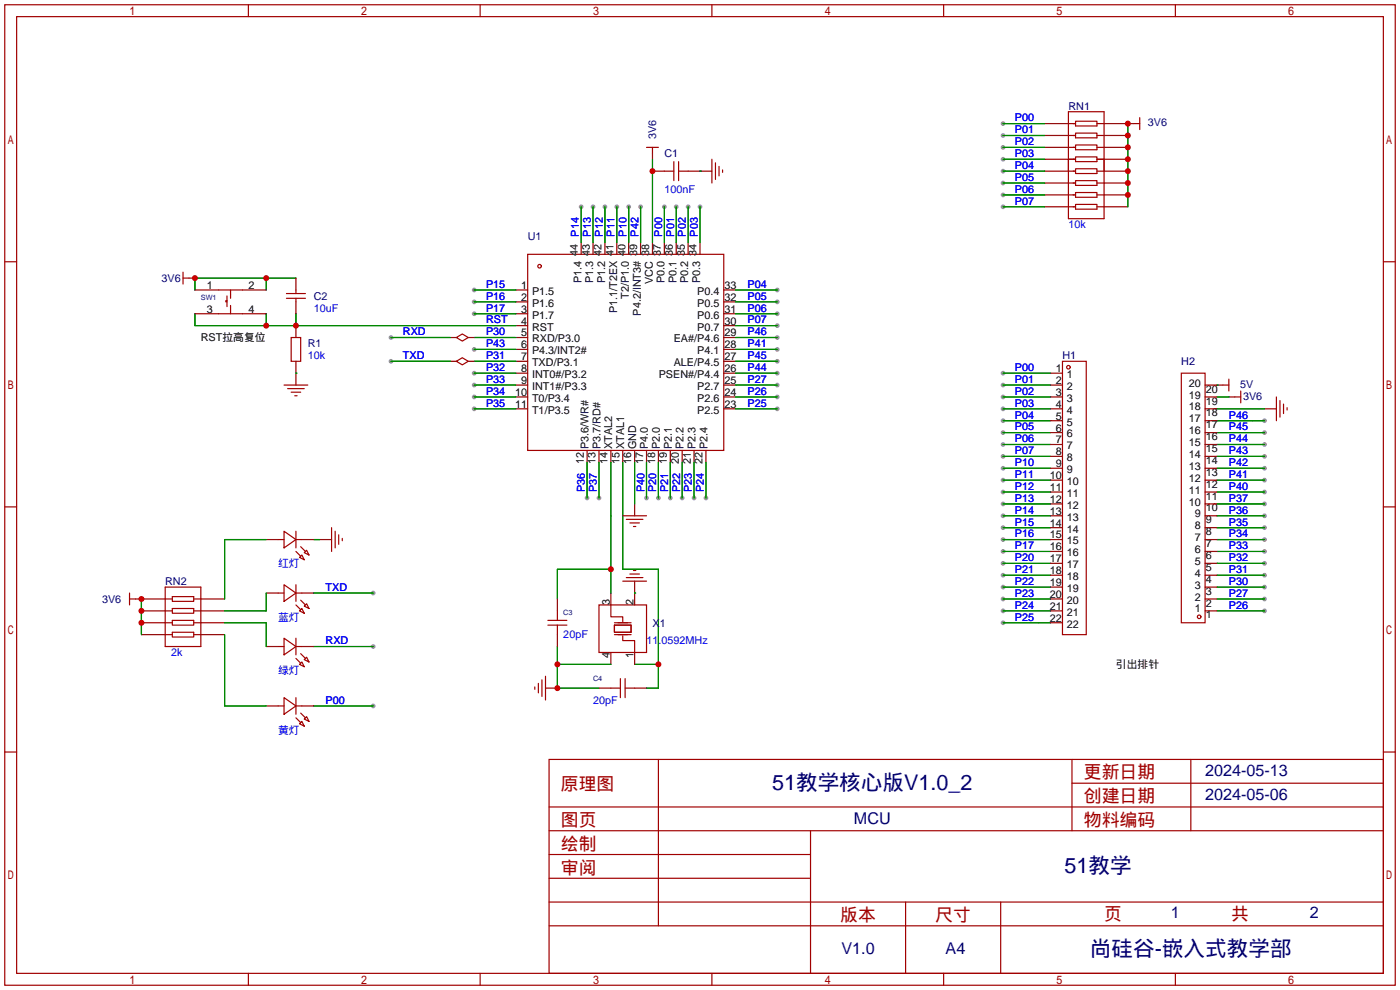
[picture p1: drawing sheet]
<svg xmlns="http://www.w3.org/2000/svg" width="299mm" height="212mm" viewBox="0 0 299 212" stroke-linecap="round" stroke-linejoin="round" font-family="sans-serif">
<g fill="#999">
<circle cx="214.4" cy="79.8" r=".51"/>
<circle cx="214.4" cy="82.3" r=".51"/>
<circle cx="214.4" cy="84.8" r=".51"/>
<circle cx="214.4" cy="87.4" r=".51"/>
<circle cx="214.4" cy="89.9" r=".51"/>
<circle cx="214.4" cy="92.5" r=".51"/>
<circle cx="214.4" cy="95" r=".51"/>
<circle cx="214.4" cy="97.5" r=".51"/>
<circle cx="214.4" cy="100.1" r=".51"/>
<circle cx="214.4" cy="102.6" r=".51"/>
<circle cx="214.4" cy="105.2" r=".51"/>
<circle cx="214.4" cy="107.7" r=".51"/>
<circle cx="214.4" cy="110.2" r=".51"/>
<circle cx="214.4" cy="112.8" r=".51"/>
<circle cx="214.4" cy="115.3" r=".51"/>
<circle cx="214.4" cy="117.9" r=".51"/>
<circle cx="214.4" cy="120.4" r=".51"/>
<circle cx="214.4" cy="122.9" r=".51"/>
<circle cx="214.4" cy="125.5" r=".51"/>
<circle cx="214.4" cy="128" r=".51"/>
<circle cx="214.4" cy="130.6" r=".51"/>
<circle cx="214.4" cy="133.1" r=".51"/>
<circle cx="270.3" cy="128" r=".51"/>
<circle cx="270.3" cy="130.6" r=".51"/>
<circle cx="214.4" cy="34" r=".51"/>
<circle cx="214.4" cy="31.5" r=".51"/>
<circle cx="214.4" cy="29" r=".51"/>
<circle cx="214.4" cy="26.4" r=".51"/>
<circle cx="214.4" cy="44.2" r=".51"/>
<circle cx="214.4" cy="41.7" r=".51"/>
<circle cx="214.4" cy="39.1" r=".51"/>
<circle cx="214.4" cy="36.6" r=".51"/>
<circle cx="101.3" cy="62" r=".51"/>
<circle cx="101.3" cy="64.5" r=".51"/>
<circle cx="101.3" cy="67.1" r=".51"/>
<circle cx="101.3" cy="74.7" r=".51"/>
<circle cx="101.3" cy="79.8" r=".51"/>
<circle cx="101.3" cy="82.3" r=".51"/>
<circle cx="101.3" cy="84.8" r=".51"/>
<circle cx="101.3" cy="87.4" r=".51"/>
<circle cx="125.5" cy="106.4" r=".51"/>
<circle cx="128" cy="106.4" r=".51"/>
<circle cx="138.2" cy="106.4" r=".51"/>
<circle cx="140.7" cy="106.4" r=".51"/>
<circle cx="143.3" cy="106.4" r=".51"/>
<circle cx="145.8" cy="106.4" r=".51"/>
<circle cx="148.3" cy="106.4" r=".51"/>
<circle cx="150.9" cy="106.4" r=".51"/>
<circle cx="166.1" cy="87.4" r=".51"/>
<circle cx="166.1" cy="84.8" r=".51"/>
<circle cx="166.1" cy="82.3" r=".51"/>
<circle cx="166.1" cy="79.8" r=".51"/>
<circle cx="166.1" cy="77.2" r=".51"/>
<circle cx="166.1" cy="74.7" r=".51"/>
<circle cx="166.1" cy="72.1" r=".51"/>
<circle cx="166.1" cy="69.6" r=".51"/>
<circle cx="166.1" cy="67.1" r=".51"/>
<circle cx="166.1" cy="64.5" r=".51"/>
<circle cx="166.1" cy="62" r=".51"/>
<circle cx="149.6" cy="44.2" r=".51"/>
<circle cx="147.1" cy="44.2" r=".51"/>
<circle cx="144.5" cy="44.2" r=".51"/>
<circle cx="142" cy="44.2" r=".51"/>
<circle cx="136.9" cy="44.2" r=".51"/>
<circle cx="134.4" cy="44.2" r=".51"/>
<circle cx="131.8" cy="44.2" r=".51"/>
<circle cx="129.3" cy="44.2" r=".51"/>
<circle cx="126.7" cy="44.2" r=".51"/>
<circle cx="124.2" cy="44.2" r=".51"/>
<circle cx="83.6" cy="72.1" r=".51"/>
<circle cx="83.6" cy="77.2" r=".51"/>
<circle cx="270.3" cy="125.5" r=".51"/>
<circle cx="270.3" cy="122.9" r=".51"/>
<circle cx="270.3" cy="120.4" r=".51"/>
<circle cx="270.3" cy="117.9" r=".51"/>
<circle cx="270.3" cy="115.3" r=".51"/>
<circle cx="270.3" cy="112.8" r=".51"/>
<circle cx="270.3" cy="110.2" r=".51"/>
<circle cx="270.3" cy="107.7" r=".51"/>
<circle cx="270.3" cy="105.2" r=".51"/>
<circle cx="270.3" cy="102.6" r=".51"/>
<circle cx="270.3" cy="100.1" r=".51"/>
<circle cx="270.3" cy="97.5" r=".51"/>
<circle cx="270.3" cy="95" r=".51"/>
<circle cx="270.3" cy="92.5" r=".51"/>
<circle cx="270.3" cy="89.9" r=".51"/>
<circle cx="79.8" cy="150.9" r=".51"/>
<circle cx="79.8" cy="138.2" r=".51"/>
<circle cx="79.8" cy="126.7" r=".51"/>
</g>
<g fill="none" stroke="#a10000" stroke-width=".25">
<path d="M1 1h297.2v209.6h-297.2zM3.6 3.6h292.1v204.4h-292.1zM53.1 1v2.6M102.6 1v2.6M152.1 1v2.6M201.7 1v2.6M251.2 1v2.6M138.2 31.5h2.5M139.4 31.5v1.3M142 36.6h2M144 34.5v4.1M145 36.6h2.1"/>
<path d="M145 34.5v4.1M152.1 34v5.1M152.9 34.8v3.6M153.7 35.6v2M154.4 36.3v.5M228.3 34h1.6M228.3 36.6h1.6M228.3 39.1h1.6M228.3 23.9h7.7v22.8h-7.7zM228.3 26.4h1.6M228.3 29h1.6M228.3 31.5h1.6"/>
<path d="M229.9 38.6h4.5v1h-4.5zM229.9 36.1h4.5v1h-4.5zM229.9 33.5h4.5v1h-4.5zM229.9 31h4.5v1h-4.5zM229.9 28.4h4.5v1.1h-4.5zM229.9 25.9h4.5v1h-4.5zM234.4 34h1.6M234.4 36.6h1.6M234.4 39.1h1.6M234.4 26.4h1.6M234.4 29h1.6M234.4 31.5h1.6"/>
<path d="M242.3 26.4h1.3M243.6 25.1v2.6M1 55.9h2.6M39.1 58.2v2.5M39.1 59.4h1.3M112.8 54.4h41.9v41.9h-41.9zM228.3 41.7h1.6M228.3 44.2h1.6M229.9 43.7h4.5v1h-4.5zM229.9 41.1h4.5v1.1h-4.5zM234.4 41.7h1.6M234.4 44.2h1.6"/>
<path d="M295.7 55.9h2.5M46.7 62h5.1M46.7 67.1h5.1M48.5 64.3h-.2v.2h.2M48.5 63.2v2.3M49.3 62v1.8M49.3 65.3v1.8M61.2 63.8h4.1M61.2 62.7h4.1M62.2 72.1h2.1v5.1h-2.1zM63.2 62v.7M63.2 63.8v.7"/>
<path d="M97.5 72.1l1.3-.7 1.3 .7-1.3 .8zM97.5 77.2l1.3-.7 1.3 .7-1.3 .8zM227.1 77.2h5.1v58.4h-5.1zM252.5 79.8h5.1v53.3h-5.1zM60.7 82.3h5.1M61.5 83.1h3.5M62.2 83.8h2.1M63 84.6h.5M261.4 82.3h1.2M262.6 81v2.6M263.9 84.8h1.3M265.2 83.6v2.5"/>
<path d="M272.8 84.8v5.1M273.6 85.6v3.6M274.3 86.4v2M275.1 87.1v.5M1 108.3h2.6M59.4 115.3h1.3M60.7 113.5l2.5 1.8-2.5 1.8zM63.2 117.9l1.1 1M63.2 115.3h1.3M63.2 113.5v3.6M64 119.1l.5-.5 .5 1zM64.3 116.8l1 1.1"/>
<path d="M65.5 117.6l.5 1-1-.5zM70.9 112.8v5.1M71.6 113.5v3.6M72.4 114.3v2M73.2 115.1v.5M133.1 110.2h5.1M133.9 111h3.5M134.6 111.8h2.1M135.4 112.5h.5M295.7 108.3h2.5M27.7 128h1.3M27.7 126.7v2.6"/>
<path d="M35.3 135.6h1.5M35.3 133.1h1.5M35.3 125.5h7.6v12.7h-7.6zM35.3 128h1.5M35.3 130.6h1.5M36.8 127.5h4.6v1h-4.6zM36.8 130h4.6v1.1h-4.6zM36.8 132.6h4.6v1h-4.6zM36.8 135.1h4.6v1h-4.6zM41.4 135.6h1.5M41.4 133.1h1.5M41.4 128h1.5"/>
<path d="M41.4 130.6h1.5M59.4 126.7h1.3M59.4 138.2h1.3M60.7 125l2.5 1.7-2.5 1.8zM60.7 136.4l2.5 1.8-2.5 1.8zM63.2 125v3.5M63.2 136.4v3.6M63.2 129.3l1.1 1M63.2 126.7h1.3M63.2 138.2h1.3M64 130.6l.5-.6 .5 1.1zM64.3 128.3l1 1"/>
<path d="M64.3 139.7l1 1M65.5 129l.5 1-1-.5zM117.1 132.6h4.1M117.1 133.6h4.1M119.1 130.6v2M119.1 133.6v2M128 129.3h10.2v10.1h-10.2zM130.6 129.3v2.5h2.5v1M131.3 133.6h3.6v1.5h-3.6zM131.3 135.6h3.6M131.3 133.1h3.6M133.1 135.9v1h2.5v2.5"/>
<path d="M133.1 124.2h5.1M133.9 123.4h3.5M134.6 122.7h2.1M135.4 121.9h.5M59.4 150.9h1.3M60.7 149.1l2.5 1.8-2.5 1.8zM63.2 149.1v3.6M63.2 153.4l1.1 1M63.2 150.9h1.3M63.2 140.7l1.1 1M64 154.7l.5-.5 .5 1zM64.3 152.4l1 1"/>
<path d="M64.5 141.5l.5 1-1-.5zM65.5 153.2l.5 1-1-.5zM65.5 140.5l.5 1-1-.5zM114.3 146.8v.5M115.1 146.1v2M115.8 145.3v3.5M116.6 144.5v5.1M130.6 147.1h2M132.6 145v4.1M133.6 145v4.1M133.6 147.1h2M1 160.7h2.6"/>
<path d="M117.3 162.3h178.4v45.7h-178.4zM117.3 177.5h178.4M117.3 172.5h178.4M140.7 162.3v35.6M173.2 177.5v30.5M229.1 162.3v15.2M229.1 167.4h66.6M254.5 162.3v15.2M295.7 160.7h2.5M117.3 182.6h55.9M117.3 197.9h178.4M117.3 192.8h178.4"/>
<path d="M117.3 187.7h55.9M193.5 192.8v15.2M213.9 192.8v15.2M53.1 208v2.6M102.6 208v2.6M152.1 208v2.6M201.7 208v2.6M251.2 208v2.6"/>
<circle cx="115.3" cy="56.9" r=".38"/>
<circle cx="228.3" cy="78.5" r=".38"/>
<circle cx="256.3" cy="131.8" r=".38"/>
</g>
<g fill="none" stroke="#008700" stroke-width=".25">
<path d="M139.4 34v17.8M149.6 36.6h.1M214.4 34h8.9M214.4 31.5h8.9M214.4 29h8.9M214.4 26.4h8.9M214.4 39.1h8.9M214.4 36.6h8.9M241 26.4v17.8M56.9 59.4v2.6M63.2 59.4h-21.5v2.6M124.2 44.2v7.6"/>
<path d="M126.7 44.2v7.6M129.3 44.2v7.6M131.8 44.2v7.6M134.4 44.2v7.6M136.9 44.2v7.6M142 44.2v7.6M144.5 44.2v7.6M147.1 44.2v7.6M149.6 44.2v7.6M214.4 44.2h8.9M214.4 41.7h8.9M41.7 67.1v2.5h68.5"/>
<path d="M56.9 67.1v2.5M63.2 79.8h.1M63.2 67.1v2.5M83.6 72.1h12.7M83.6 77.2h12.7M101.3 79.8h8.9M101.3 62h8.9M101.3 64.5h8.9M101.3 67.1h8.9M101.3 72.1h8.9M101.3 74.7h8.9M101.3 77.2h8.9"/>
<path d="M157.2 79.8h8.9M157.2 62h8.9M157.2 64.5h8.9M157.2 67.1h8.9M157.2 72.1h8.9M157.2 74.7h8.9M157.2 77.2h8.9M157.2 69.6h8.9M214.4 79.8h10.1M101.3 82.3h8.9M101.3 84.8h8.9M101.3 87.4h8.9"/>
<path d="M125.5 98.8v7.6M128 98.8v7.6M130.6 98.8v27.9M133.1 98.8v22.9h7.6v25.4h-2.5M135.6 98.8v8.9M138.2 98.8v7.6M140.7 98.8v7.6M143.3 98.8v7.6M145.8 98.8v7.6M148.3 98.8v7.6M150.9 98.8v7.6M157.2 82.3h8.9"/>
<path d="M157.2 84.8h8.9M157.2 87.4h8.9M214.4 82.3h10.1M214.4 84.8h10.1M214.4 87.4h10.1M214.4 89.9h10.1M214.4 92.5h10.1M214.4 95h10.1M214.4 97.5h10.1M260.1 82.3h.1M260.1 84.8h2.5M260.1 87.4h10.2"/>
<path d="M260.1 89.9h10.2M260.1 92.5h10.2M260.1 95h10.2M260.1 97.5h10.2M56.9 115.3h-8.9v12.7M67.1 115.3h1.2M214.4 100.1h10.1M214.4 102.6h10.1M214.4 105.2h10.1M214.4 107.7h10.1M214.4 110.2h10.1M214.4 112.8h10.1"/>
<path d="M214.4 115.3h10.1M214.4 117.9h10.1M260.1 100.1h10.2M260.1 102.6h10.2M260.1 105.2h10.2M260.1 107.7h10.2M260.1 110.2h10.2M260.1 112.8h10.2M260.1 115.3h10.2M260.1 117.9h10.2M30.2 128v7.6M48 133.1h8.9v5.1"/>
<path d="M48 135.6v15.3h8.9M56.9 126.7v3.9h-8.9M67.1 138.2h12.7M67.1 126.7h12.7M119.1 138.2v8.9h8.9M130.6 121.7h-11.5v6.3M135.6 126.7h.1M214.4 120.4h10.1M214.4 122.9h10.1M214.4 125.5h10.1M214.4 128h10.1M214.4 130.6h10.1"/>
<path d="M214.4 133.1h10.1M260.1 120.4h10.2M260.1 122.9h10.2M260.1 125.5h10.2M260.1 128h10.2M260.1 130.6h10.2M67.1 150.9h12.7M119.1 142h11.5M135.6 142h5.1"/>
</g>
<g fill="none" stroke="#870000" stroke-width=".25">
<path d="M139.4 36.6h2.6M139.4 32.8v1.2M147.1 36.6h5M223.3 39.1h5M223.3 36.6h5M223.3 34h5M223.3 31.5h5M223.3 29h5M223.3 26.4h5M236 39.1h5M236 36.6h5M236 34h5"/>
<path d="M236 31.5h5M236 29h5M236 26.4h6.3M40.4 59.4h1.3M63.2 59.4v2.6M124.2 51.8v2.6M126.7 51.8v2.6M129.3 51.8v2.6M131.8 51.8v2.6M134.4 51.8v2.6M136.9 51.8v2.6M139.4 51.8v2.6"/>
<path d="M142 51.8v2.6M144.5 51.8v2.6M147.1 51.8v2.6M149.6 51.8v2.6M223.3 44.2h5M223.3 41.7h5M236 44.2h5M236 41.7h5M41.7 62h5M41.7 67.1h5M51.8 62h5.1M51.8 67.1h5.1"/>
<path d="M63.2 64.5v2.6M63.2 69.6v2.5M63.2 77.2v5.1M96.3 72.1h1.2M96.3 77.2h1.2M100.1 72.1h1.2M100.1 77.2h1.2M110.2 62h2.6M110.2 64.5h2.6M110.2 67.1h2.6M110.2 69.6h2.6M110.2 72.1h2.6"/>
<path d="M110.2 74.7h2.6M110.2 77.2h2.6M110.2 79.8h2.6M154.7 62h2.5M154.7 64.5h2.5M154.7 67.1h2.5M154.7 69.6h2.5M154.7 72.1h2.5M154.7 74.7h2.5M154.7 77.2h2.5M154.7 79.8h2.5M224.5 79.8h2.6"/>
<path d="M110.2 82.3h2.6M110.2 84.8h2.6M110.2 87.4h2.6M125.5 96.3v2.5M128 96.3v2.5M130.6 96.3v2.5M133.1 96.3v2.5M135.6 96.3v2.5M138.2 96.3v2.5M140.7 96.3v2.5M143.3 96.3v2.5M145.8 96.3v2.5"/>
<path d="M148.3 96.3v2.5M150.9 96.3v2.5M154.7 82.3h2.5M154.7 84.8h2.5M154.7 87.4h2.5M224.5 82.3h2.6M224.5 84.8h2.6M224.5 87.4h2.6M224.5 89.9h2.6M224.5 92.5h2.6M224.5 95h2.6M224.5 97.5h2.6"/>
<path d="M257.6 82.3h3.8M257.6 84.8h2.5M257.6 87.4h2.5M257.6 89.9h2.5M257.6 92.5h2.5M257.6 95h2.5M257.6 97.5h2.5M262.6 84.8h1.3M270.3 87.4h2.5M56.9 115.3h2.5M64.5 115.3h2.6M68.3 115.3h2.6"/>
<path d="M135.6 107.7v2.5M224.5 115.3h2.6M224.5 100.1h2.6M224.5 102.6h2.6M224.5 105.2h2.6M224.5 107.7h2.6M224.5 110.2h2.6M224.5 112.8h2.6M224.5 117.9h2.6M257.6 115.3h2.5M257.6 100.1h2.5M257.6 102.6h2.5"/>
<path d="M257.6 105.2h2.5M257.6 107.7h2.5M257.6 110.2h2.5M257.6 112.8h2.5M257.6 117.9h2.5M29 128h6.3M30.2 130.6h5.1M30.2 133.1h5.1M30.2 135.6h5.1M42.9 128h5.1M42.9 130.6h5.1M42.9 133.1h5.1"/>
<path d="M42.9 135.6h5.1M56.9 126.7h2.5M56.9 138.2h2.5M64.5 126.7h2.6M64.5 138.2h2.6M119.1 128v2.6M119.1 135.6v2.6M130.6 126.7v2.6M130.6 139.4v2.6M135.6 124.2v5.1M135.6 139.4v2.6M224.5 120.4h2.6"/>
<path d="M224.5 122.9h2.6M224.5 125.5h2.6M224.5 128h2.6M224.5 130.6h2.6M224.5 133.1h2.6M257.6 120.4h2.5M257.6 122.9h2.5M257.6 125.5h2.5M257.6 128h2.5M257.6 130.6h2.5M56.9 150.9h2.5M64.5 150.9h2.6"/>
<path d="M116.6 147.1h2.5M128 147.1h2.6M135.6 147.1h2.6"/>
</g>
<g fill="#c00">
<circle cx="241" cy="29" r=".63"/>
<circle cx="241" cy="26.4" r=".63"/>
<circle cx="241" cy="31.5" r=".63"/>
<circle cx="241" cy="34" r=".63"/>
<circle cx="241" cy="36.6" r=".63"/>
<circle cx="241" cy="39.1" r=".63"/>
<circle cx="241" cy="41.7" r=".63"/>
<circle cx="140.7" cy="142" r=".63"/>
<circle cx="139.4" cy="36.6" r=".63"/>
<circle cx="130.6" cy="121.7" r=".63"/>
<circle cx="119.1" cy="147.1" r=".63"/>
<circle cx="119.1" cy="142" r=".63"/>
<circle cx="56.9" cy="69.6" r=".63"/>
<circle cx="63.2" cy="69.6" r=".63"/>
<circle cx="56.9" cy="59.4" r=".63"/>
<circle cx="41.7" cy="59.4" r=".63"/>
<circle cx="30.2" cy="128" r=".63"/>
<circle cx="30.2" cy="130.6" r=".63"/>
<circle cx="30.2" cy="133.1" r=".63"/>
</g>
<g font-size="4.6" fill="#000080">
<text x="165" y="168.8">51教学核心版V1.0_2</text>
<text x="227.5" y="186.6">51教学</text>
<text x="233" y="204.3">尚硅谷-嵌入式教学部</text>
</g>
<g font-size="3.8" fill="#a00000">
<text x="231.6" y="166.4">更新日期</text>
<text x="119.9" y="168.9">原理图</text>
<text x="231.6" y="171.5">创建日期</text>
<text x="119.9" y="176.5">图页</text>
<text x="231.6" y="176.5">物料编码</text>
<text x="119.9" y="181.6">绘制</text>
<text x="119.9" y="186.7">审阅</text>
<text x="179.6" y="196.9">版本</text>
<text x="199.9" y="196.9">尺寸</text>
<text x="236" y="196.6">页</text>
<text x="263.1" y="196.6">共</text>
</g>
<g font-size="3.5" fill="#000080">
<text x="257.6" y="165.9">2024-05-13</text>
<text x="257.6" y="171">2024-05-06</text>
<text x="182.5" y="176">MCU</text>
<text x="250.2" y="196.1">1</text>
<text x="280" y="196.1">2</text>
<text x="179.8" y="204">V1.0</text>
<text x="202.1" y="204">A4</text>
</g>
<g font-size="2.3" fill="#000080">
<text x="228.3" y="23.4">RN1</text>
<text x="140.3" y="29.7" transform="rotate(-90 140.3 29.7)">3V6</text>
<text x="245.3" y="27">3V6</text>
<text x="142" y="33.6">C1</text>
<text x="112.8" y="51.4">U1</text>
<text x="34.5" y="60.2">3V6</text>
<text x="67.1" y="64.1">C2</text>
<text x="65.8" y="74.2">R1</text>
<text x="227.1" y="76.8">H1</text>
<text x="252.5" y="78">H2</text>
<text x="265" y="82.9">5V</text>
<text x="265.7" y="85.4">3V6</text>
<text x="35.3" y="125">RN2</text>
<text x="21.8" y="128.8">3V6</text>
<text x="139.4" y="133.9">X1</text>
</g>
<g font-size="2.3" fill="#00f">
<text x="216.9" y="28.5">P01</text>
<text x="216.9" y="26">P00</text>
<text x="216.9" y="33.6">P03</text>
<text x="216.9" y="31">P02</text>
<text x="142" y="41.2">100nF</text>
<text x="216.9" y="41.2">P06</text>
<text x="216.9" y="38.7">P05</text>
<text x="216.9" y="36.1">P04</text>
<text x="216.9" y="43.7">P07</text>
<text x="228.3" y="48.8">10k</text>
<text x="103.9" y="61.5">P15</text>
<text x="103.9" y="64.1">P16</text>
<text x="159.8" y="64.1">P05</text>
<text x="159.8" y="61.5">P04</text>
<text x="67.1" y="66.6">10uF</text>
<text x="86.1" y="71.7">RXD</text>
<text x="103.9" y="66.6">P17</text>
<text x="103.9" y="71.7">P30</text>
<text x="103.9" y="69.1">RST</text>
<text x="159.8" y="71.7">P46</text>
<text x="159.8" y="69.1">P07</text>
<text x="159.8" y="66.6">P06</text>
<text x="65.8" y="76.8">10k</text>
<text x="86.1" y="76.8">TXD</text>
<text x="103.9" y="74.2">P43</text>
<text x="103.9" y="76.8">P31</text>
<text x="159.8" y="76.8">P45</text>
<text x="159.8" y="74.2">P41</text>
<text x="103.9" y="79.3">P32</text>
<text x="103.9" y="81.8">P33</text>
<text x="159.8" y="81.8">P27</text>
<text x="159.8" y="79.3">P44</text>
<text x="216.9" y="79.3">P00</text>
<text x="216.9" y="81.8">P01</text>
<text x="103.9" y="84.4">P34</text>
<text x="103.9" y="86.9">P35</text>
<text x="159.8" y="86.9">P25</text>
<text x="159.8" y="84.4">P26</text>
<text x="216.9" y="84.4">P02</text>
<text x="216.9" y="86.9">P03</text>
<text x="216.9" y="89.5">P04</text>
<text x="262.6" y="89.5">P46</text>
<text x="216.9" y="92">P05</text>
<text x="216.9" y="94.5">P06</text>
<text x="262.6" y="94.5">P44</text>
<text x="262.6" y="92">P45</text>
<text x="216.9" y="97.1">P07</text>
<text x="216.9" y="99.6">P10</text>
<text x="262.6" y="99.6">P42</text>
<text x="262.6" y="97.1">P43</text>
<text x="125" y="105.2" transform="rotate(-90 125 105.2)">P36</text>
<text x="127.6" y="105.2" transform="rotate(-90 127.6 105.2)">P37</text>
<text x="137.7" y="105.2" transform="rotate(-90 137.7 105.2)">P40</text>
<text x="140.3" y="105.2" transform="rotate(-90 140.3 105.2)">P20</text>
<text x="142.8" y="105.2" transform="rotate(-90 142.8 105.2)">P21</text>
<text x="145.3" y="105.2" transform="rotate(-90 145.3 105.2)">P22</text>
<text x="147.9" y="105.2" transform="rotate(-90 147.9 105.2)">P23</text>
<text x="150.4" y="105.2" transform="rotate(-90 150.4 105.2)">P24</text>
<text x="216.9" y="102.2">P11</text>
<text x="216.9" y="104.7">P12</text>
<text x="216.9" y="107.2">P13</text>
<text x="262.6" y="107.2">P37</text>
<text x="262.6" y="104.7">P40</text>
<text x="262.6" y="102.2">P41</text>
<text x="216.9" y="109.8">P14</text>
<text x="216.9" y="112.3">P15</text>
<text x="262.6" y="112.3">P35</text>
<text x="262.6" y="109.8">P36</text>
<text x="216.9" y="114.9">P16</text>
<text x="216.9" y="117.4">P17</text>
<text x="216.9" y="119.9">P20</text>
<text x="262.6" y="119.9">P32</text>
<text x="262.6" y="117.4">P33</text>
<text x="262.6" y="114.9">P34</text>
<text x="59.4" y="121.2">红灯</text>
<text x="216.9" y="122.5">P21</text>
<text x="216.9" y="125">P22</text>
<text x="262.6" y="125">P30</text>
<text x="262.6" y="122.5">P31</text>
<text x="69.6" y="126.3">TXD</text>
<text x="216.9" y="127.6">P23</text>
<text x="216.9" y="130.1">P24</text>
<text x="262.6" y="127.6">P27</text>
<text x="262.6" y="130.1">P26</text>
<text x="59.4" y="132.6">蓝灯</text>
<text x="69.6" y="137.7">RXD</text>
<text x="120.4" y="136.4">20pF</text>
<text x="138.2" y="137.7">11.0592MHz</text>
<text x="216.9" y="132.6">P25</text>
<text x="36.6" y="140.3">2k</text>
<text x="59.4" y="144.1">绿灯</text>
<text x="69.6" y="150.4">P00</text>
<text x="126.7" y="150.4">20pF</text>
<text x="59.4" y="156.8">黄灯</text>
</g>
<g font-size="2.3">
<text x="123.5" y="54.7" transform="rotate(-90 123.5 54.7)">44 P14</text>
<text x="126" y="54.7" transform="rotate(-90 126 54.7)">43 P13</text>
<text x="128.6" y="54.7" transform="rotate(-90 128.6 54.7)">42 P12</text>
<text x="131.1" y="54.7" transform="rotate(-90 131.1 54.7)">41 P11</text>
<text x="133.6" y="54.7" transform="rotate(-90 133.6 54.7)">40 P10</text>
<text x="136.2" y="54.7" transform="rotate(-90 136.2 54.7)">39 P42</text>
<text x="138.7" y="54.7" transform="rotate(-90 138.7 54.7)">38</text>
<text x="141.3" y="54.7" transform="rotate(-90 141.3 54.7)">37 P00</text>
<text x="143.8" y="54.7" transform="rotate(-90 143.8 54.7)">36 P01</text>
<text x="146.3" y="54.7" transform="rotate(-90 146.3 54.7)">35 P02</text>
<text x="148.9" y="54.7" transform="rotate(-90 148.9 54.7)">34 P03</text>
<text x="44.2" y="61.7">1</text>
<text x="53.1" y="61.7">2</text>
<text x="111.4" y="61.7">1</text>
<text x="111.4" y="64.3">2</text>
<text x="113.7" y="63">P1.5</text>
<text x="113.7" y="65.6">P1.6</text>
<text x="124.3" y="60.5" transform="rotate(-90 124.3 60.5)">P1.4</text>
<text x="126.8" y="60.5" transform="rotate(-90 126.8 60.5)">P1.3</text>
<text x="129.3" y="60.5" transform="rotate(-90 129.3 60.5)">P1.2</text>
<text x="134.4" y="63.9" transform="rotate(-90 134.4 63.9)">T2/P1.0</text>
<text x="139.5" y="60.7" transform="rotate(-90 139.5 60.7)">VCC</text>
<text x="142" y="60.5" transform="rotate(-90 142 60.5)">P0.0</text>
<text x="144.6" y="60.5" transform="rotate(-90 144.6 60.5)">P0.1</text>
<text x="147.1" y="60.5" transform="rotate(-90 147.1 60.5)">P0.2</text>
<text x="149" y="65.6">P0.5</text>
<text x="149" y="63">P0.4</text>
<text x="149.7" y="60.5" transform="rotate(-90 149.7 60.5)">P0.3</text>
<text x="154.8" y="64.3">32</text>
<text x="154.8" y="61.7">33</text>
<text x="44.2" y="66.8">3</text>
<text x="53.1" y="66.8">4</text>
<text x="111.4" y="66.8">3</text>
<text x="111.4" y="69.4">4</text>
<text x="111.4" y="71.9">5</text>
<text x="113.7" y="68.1">P1.7</text>
<text x="113.7" y="70.6">RST</text>
<text x="131.9" y="67" transform="rotate(-90 131.9 67)">P1.1/T2EX</text>
<text x="137" y="67.5" transform="rotate(-90 137 67.5)">P4.2/INT3#</text>
<text x="149" y="70.6">P0.7</text>
<text x="149" y="68.1">P0.6</text>
<text x="154.8" y="71.9">29</text>
<text x="154.8" y="69.4">30</text>
<text x="154.8" y="66.8">31</text>
<text x="42.9" y="72.9">RST拉高复位</text>
<text x="111.4" y="74.4">6</text>
<text x="111.4" y="77">7</text>
<text x="113.7" y="73.2">RXD/P3.0</text>
<text x="113.7" y="75.7">P4.3/INT2#</text>
<text x="144" y="73.2">EA#/P4.6</text>
<text x="149" y="75.7">P4.1</text>
<text x="154.8" y="77">27</text>
<text x="154.8" y="74.4">28</text>
<text x="111.4" y="79.5">8</text>
<text x="111.4" y="82.1">9</text>
<text x="113.7" y="78.3">TXD/P3.1</text>
<text x="113.7" y="80.8">INT0#/P3.2</text>
<text x="113.7" y="83.3">INT1#/P3.3</text>
<text x="140.8" y="80.8">PSEN#/P4.4</text>
<text x="144" y="78.3">ALE/P4.5</text>
<text x="149" y="83.3">P2.7</text>
<text x="154.8" y="82.1">25</text>
<text x="154.8" y="79.5">26</text>
<text x="225.7" y="79.5">1</text>
<text x="225.7" y="82.1">2</text>
<text x="228" y="80.8">1</text>
<text x="228" y="83.3">2</text>
<text x="254" y="82.6">20</text>
<text x="257.7" y="83.9">20</text>
<text x="110.1" y="84.6">10</text>
<text x="110.1" y="87.1">11</text>
<text x="113.7" y="85.9">T0/P3.4</text>
<text x="113.7" y="88.4">T1/P3.5</text>
<text x="149" y="88.4">P2.5</text>
<text x="149" y="85.9">P2.6</text>
<text x="154.8" y="87.1">23</text>
<text x="154.8" y="84.6">24</text>
<text x="225.7" y="84.6">3</text>
<text x="225.7" y="87.1">4</text>
<text x="225.7" y="89.7">5</text>
<text x="228" y="85.9">3</text>
<text x="228" y="88.4">4</text>
<text x="254" y="87.7">18</text>
<text x="254" y="85.2">19</text>
<text x="257.7" y="89">18</text>
<text x="257.7" y="86.5">19</text>
<text x="125.8" y="96" transform="rotate(-90 125.8 96)">P3.6/WR#</text>
<text x="128.3" y="96" transform="rotate(-90 128.3 96)">P3.7/RD#</text>
<text x="130.9" y="96" transform="rotate(-90 130.9 96)">XTAL2</text>
<text x="133.4" y="96" transform="rotate(-90 133.4 96)">XTAL1</text>
<text x="135.9" y="96" transform="rotate(-90 135.9 96)">GND</text>
<text x="138.5" y="96" transform="rotate(-90 138.5 96)">P4.0</text>
<text x="141" y="96" transform="rotate(-90 141 96)">P2.0</text>
<text x="143.6" y="96" transform="rotate(-90 143.6 96)">P2.1</text>
<text x="146.1" y="96" transform="rotate(-90 146.1 96)">P2.2</text>
<text x="148.6" y="96" transform="rotate(-90 148.6 96)">P2.3</text>
<text x="151.2" y="96" transform="rotate(-90 151.2 96)">P2.4</text>
<text x="225.7" y="92.2">6</text>
<text x="225.7" y="94.8">7</text>
<text x="228" y="91">5</text>
<text x="228" y="93.5">6</text>
<text x="254" y="95.3">15</text>
<text x="254" y="92.8">16</text>
<text x="254" y="90.3">17</text>
<text x="257.7" y="94.1">16</text>
<text x="257.7" y="91.5">17</text>
<text x="124.8" y="99.2" transform="rotate(-90 124.8 99.2)">12</text>
<text x="127.3" y="99.2" transform="rotate(-90 127.3 99.2)">13</text>
<text x="129.8" y="99.2" transform="rotate(-90 129.8 99.2)">14</text>
<text x="132.4" y="99.2" transform="rotate(-90 132.4 99.2)">15</text>
<text x="134.9" y="99.2" transform="rotate(-90 134.9 99.2)">16</text>
<text x="137.5" y="99.2" transform="rotate(-90 137.5 99.2)">17</text>
<text x="140" y="99.2" transform="rotate(-90 140 99.2)">18</text>
<text x="142.5" y="99.2" transform="rotate(-90 142.5 99.2)">19</text>
<text x="145.1" y="99.2" transform="rotate(-90 145.1 99.2)">20</text>
<text x="147.6" y="99.2" transform="rotate(-90 147.6 99.2)">21</text>
<text x="150.2" y="99.2" transform="rotate(-90 150.2 99.2)">22</text>
<text x="225.7" y="97.3">8</text>
<text x="225.7" y="99.8">9</text>
<text x="228" y="96">7</text>
<text x="228" y="98.6">8</text>
<text x="228" y="101.1">9</text>
<text x="254" y="100.4">13</text>
<text x="254" y="97.9">14</text>
<text x="257.7" y="101.7">13</text>
<text x="257.7" y="99.2">14</text>
<text x="257.7" y="96.6">15</text>
<text x="224.4" y="102.4">10</text>
<text x="224.4" y="104.9">11</text>
<text x="224.4" y="107.5">12</text>
<text x="228" y="103.7">10</text>
<text x="228" y="106.2">11</text>
<text x="254" y="105.5">11</text>
<text x="254" y="103">12</text>
<text x="257.7" y="106.8">11</text>
<text x="257.7" y="104.2">12</text>
<text x="224.4" y="110">13</text>
<text x="224.4" y="112.5">14</text>
<text x="228" y="108.7">12</text>
<text x="228" y="111.3">13</text>
<text x="228" y="113.8">14</text>
<text x="254" y="108">10</text>
<text x="255.3" y="113.1">8</text>
<text x="255.3" y="110.6">9</text>
<text x="257.7" y="111.9">9</text>
<text x="257.7" y="109.3">10</text>
<text x="224.4" y="115.1">15</text>
<text x="224.4" y="117.6">16</text>
<text x="228" y="116.4">15</text>
<text x="228" y="118.9">16</text>
<text x="255.3" y="118.2">6</text>
<text x="255.3" y="115.7">7</text>
<text x="257.7" y="119.5">6</text>
<text x="257.7" y="116.9">7</text>
<text x="257.7" y="114.4">8</text>
<text x="224.4" y="120.2">17</text>
<text x="224.4" y="122.7">18</text>
<text x="224.4" y="125.2">19</text>
<text x="228" y="121.4">17</text>
<text x="228" y="124">18</text>
<text x="255.3" y="125.8">3</text>
<text x="255.3" y="123.3">4</text>
<text x="255.3" y="120.7">5</text>
<text x="257.7" y="124.6">4</text>
<text x="257.7" y="122">5</text>
<text x="130.3" y="129.3" transform="rotate(-90 130.3 129.3)">3</text>
<text x="135.4" y="129.3" transform="rotate(-90 135.4 129.3)">2</text>
<text x="224.4" y="127.8">20</text>
<text x="224.4" y="130.3">21</text>
<text x="228" y="126.5">19</text>
<text x="228" y="129.1">20</text>
<text x="228" y="131.6">21</text>
<text x="255.3" y="130.9">1</text>
<text x="255.3" y="128.4">2</text>
<text x="257.7" y="129.6">2</text>
<text x="257.7" y="127.1">3</text>
<text x="224.4" y="132.9">22</text>
<text x="228" y="134.1">22</text>
<text x="257.7" y="132.2">1</text>
<text x="130.3" y="140.7" transform="rotate(-90 130.3 140.7)">4</text>
<text x="135.4" y="140.7" transform="rotate(-90 135.4 140.7)">1</text>
<text x="238.5" y="142.8">引出排针</text>
</g>
<g font-size="1.6" fill="#000080">
<text x="42.9" y="64.2">SW1</text>
<text x="120.4" y="131.5">C3</text>
<text x="126.7" y="145.5">C4</text>
</g>
</svg>
